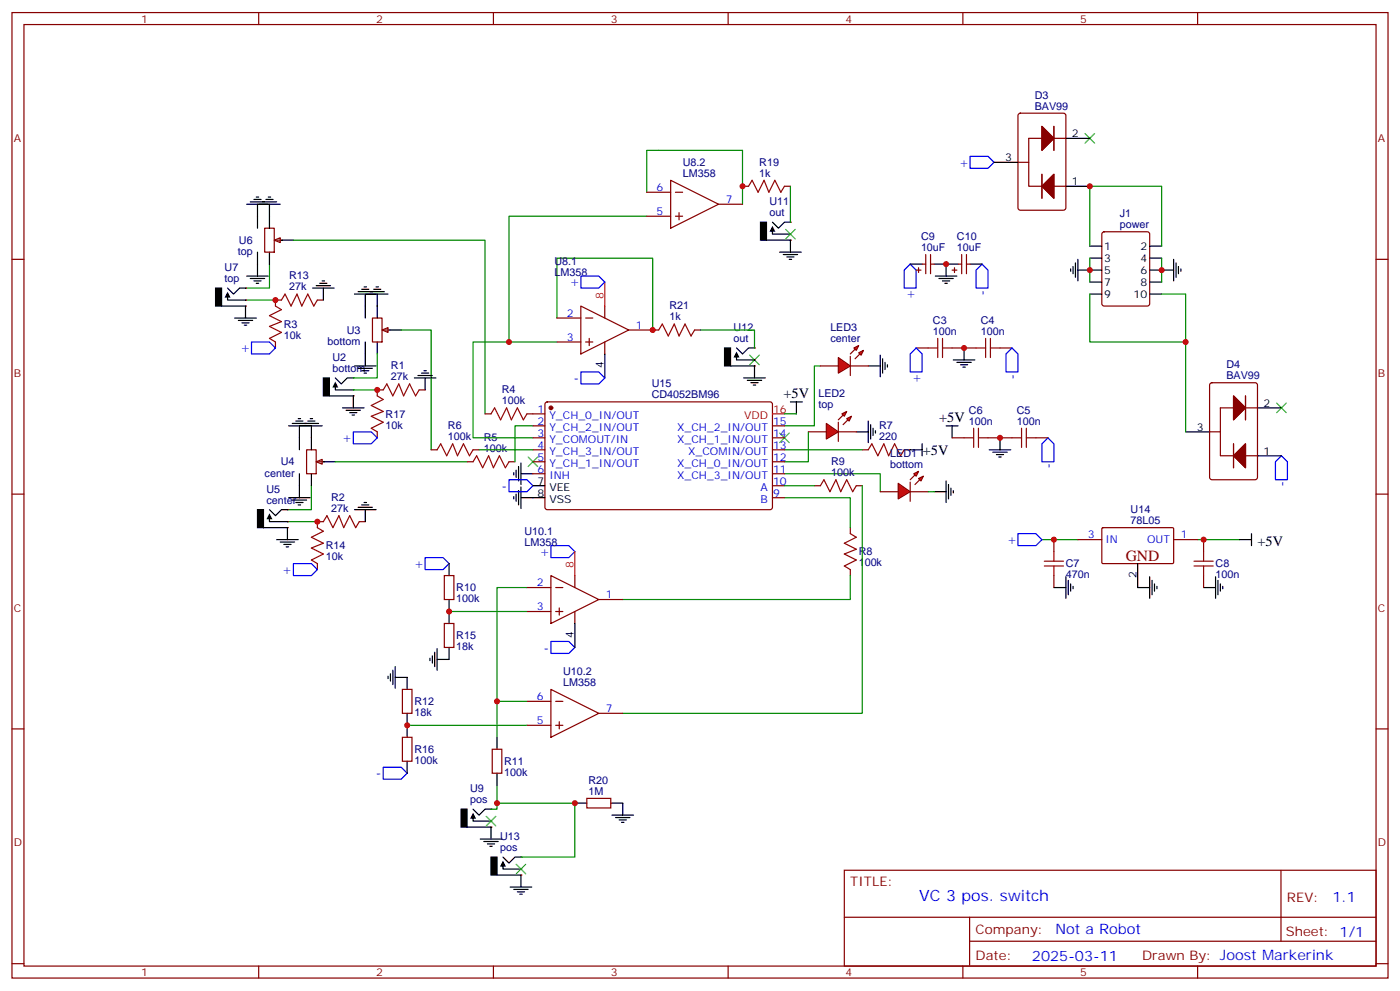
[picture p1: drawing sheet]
<svg xmlns="http://www.w3.org/2000/svg" width="412mm" height="292mm" viewBox="0 0 412 292" stroke-linecap="round" stroke-linejoin="round" font-family="sans-serif">
<g fill="none" stroke="#870000" stroke-width=".35">
<path d="M3.5 3.7h405.4v284.3h-405.4zM7.1 7.2h398.2v277.3h-398.2zM76.2 3.7v3.5M145.3 3.7v3.5M214.5 3.7v3.5M283.6 3.7v3.5M352.8 3.7v3.5M3.5 76.4h3.6M405.3 76.4h3.6M3.5 145.5h3.6M405.3 145.5h3.6M3.5 214.7h3.6"/>
<path d="M405.3 214.7h3.6M248.7 256.3h156.6v28.2h-156.6zM377.3 256.3v20.9M248.7 270.1h156.5M285.6 277.2h119.6M285.6 270.1v14.2M3.5 283.8h3.6M76.2 284.5v3.5M145.3 284.5v3.5M214.5 284.5v3.5M283.6 284.5v3.5M352.8 284.5v3.5"/>
<path d="M405.3 283.8h3.6"/>
</g>
<g fill="#870000">
<circle cx="104.1" cy="116.6" r=".18"/>
<circle cx="104.1" cy="114.8" r=".18"/>
<circle cx="104.1" cy="111.3" r=".18"/>
</g>
<path d="M95.2 111.3h1.8v5.3h-1.8z" fill="#000" stroke="#000" stroke-width=".35"/>
<path d="M107.6 90.1v3.6M97 116.6h7.1M98.8 113.1v1.7h5.3M98.8 111.3l1.7 1.8 1.8-1.8h1.8M107.6 100.7v3.5" fill="none" stroke="#000" stroke-width=".35"/>
<path d="M98.8 112.4l.9 1.7h-1.8z" fill="#000"/>
<path d="M112.5 97.2l1.8-.7v1.4z" fill="#f0f0f0" stroke="#870000" stroke-width=".35"/>
<path d="M109.7 93.7h2.8v7h-2.8zM113.2 97.2h1.8" fill="none" stroke="#870000" stroke-width=".35"/>
<g fill="none" stroke="#000" stroke-width=".35">
<path d="M104.4 86.6h9.9M105.5 85.9h7.7M106.5 85.2h2.2M107.2 84.5h.7M107.6 86.6v3.5M110.1 85.2h2.1M110.8 84.5h.7M111.1 86.6v7.1M114.7 97.2h3.5M104.1 116.6v3.5M104.4 107.8h6.4M105.5 108.5h4.2"/>
<path d="M106.5 109.2h2.2M107.2 109.9h.7M107.6 104.2v3.6M111.1 100.7v3.5M85 125.4h9.9M86.1 124.7h7.7M87.1 124h2.2M87.8 123.3h.7M88.2 125.4v7.1M88.2 139.5v7.1M90.7 124h2.1M91.4 123.3h.7"/>
<path d="M91.7 125.4v3.5M100.9 120.1h6.3M102 120.8h4.2M103 121.5h2.1M103.7 122.2h.7M81.5 158.9h6.3M82.5 159.6h4.3M84.7 155.4v3.5M85 146.6h6.4M86.1 147.3h4.2M87.1 148h2.2M87.8 148.7h.7"/>
<path d="M83.6 160.3h2.1M84.3 161h.7"/>
</g>
<path d="M118.2 97.2h8.8v35.3M104.1 114.8h7M111.1 104.2v7.1h-7M84.7 153.6h8.8M91.7 143.1v7h-7" fill="none" stroke="#008700" stroke-width=".35"/>
<path d="M93.1 136l1.8-.7v1.4z" fill="#f0f0f0" stroke="#870000" stroke-width=".35"/>
<path d="M90.3 132.5h2.8v7h-2.8zM93.8 136h1.8" fill="none" stroke="#870000" stroke-width=".35"/>
<path d="M91.7 128.9v3.6M91.7 139.5v3.6M95.2 136h3.6" fill="none" stroke="#000" stroke-width=".35"/>
<g fill="#870000">
<circle cx="84.7" cy="155.4" r=".18"/>
<circle cx="84.7" cy="153.6" r=".18"/>
<circle cx="84.7" cy="150.1" r=".18"/>
</g>
<path d="M75.8 150.1h1.8v5.3h-1.8z" fill="#000" stroke="#000" stroke-width=".35"/>
<g fill="none" stroke="#000" stroke-width=".35">
<path d="M73.7 59.4h7.8M74.8 58.7h2.1M75.5 58h.7M78.3 58.7h2.1M79 58h.7M72.7 60.1h9.8M75.8 60.1v7.1M75.8 74.3v7M79.4 60.1v3.6M69.1 93.7h6.4M70.2 94.4h4.2M71.3 95.1h2.1"/>
<path d="M72 95.8h.7M72.3 90.1v3.6M72.7 81.3h6.3M73.7 82h4.3M74.8 82.7h2.1M75.5 83.4h.7M77.6 155.4h7.1M79.4 151.9v1.7h5.3M79.4 150.1l1.7 1.8 1.8-1.8h1.8"/>
</g>
<path d="M79.4 151.2l.9 1.7h-1.8z" fill="#000"/>
<path d="M79.4 77.8v7h-7.1M72.3 88.4h8.8M98.8 136h38.8" fill="none" stroke="#008700" stroke-width=".35"/>
<path d="M81.1 90.1l1.8 1.1-3.5 1.8 3.5 1.7-3.5 1.4 3.5 1.8-3.5 1.8 1.7 1" fill="none" stroke="#a10000" stroke-width=".35"/>
<path d="M81.1 88.4v1.7M81.1 100.7v1.8" fill="none" stroke="#870000" stroke-width=".35"/>
<path d="M80.8 70.7l1.7-.7v1.4z" fill="#f0f0f0" stroke="#870000" stroke-width=".35"/>
<path d="M78 67.2h2.8v7.1h-2.8zM81.5 70.7h1.8" fill="none" stroke="#870000" stroke-width=".35"/>
<path d="M79.4 63.7v3.5M79.4 74.3v3.5M82.9 70.7h3.5" fill="none" stroke="#000" stroke-width=".35"/>
<g fill="#870000">
<circle cx="72.3" cy="90.1" r=".18"/>
<circle cx="72.3" cy="88.4" r=".18"/>
<circle cx="72.3" cy="84.8" r=".18"/>
</g>
<path d="M63.5 84.8h1.8v5.3h-1.8z" fill="#000" stroke="#000" stroke-width=".35"/>
<g fill="none" stroke="#000" stroke-width=".35">
<path d="M65.3 90.1h7M67 86.6v1.8h5.3M67 84.8l1.8 1.8 1.8-1.8h1.7M232.8 118.4h3.6M234.6 118.4v3.5M255.8 107.8h3.5M259.3 104.6v6.3M260 105.7v4.2M260.7 106.7v2.1M261.4 107.4v.7M151.3 139.2v.7M152 138.5v2.1"/>
<path d="M152.8 137.4v4.2M153.5 139.5h3.5M153.5 136.3v6.4M252.2 127.2h3.6M255.8 124v6.4M256.5 125.1v4.2M257.2 126.1v2.1M257.9 126.8v.7M268.1 132.5h3.5M271.6 130.7v3.5M151.3 146.2v.7M152 145.5v2.1"/>
<path d="M152.8 144.5v4.2M153.5 143.4v6.4M153.5 146.6h3.5M275.2 144.8h3.5M278.7 141.6v6.4M279.4 142.7v4.2M280.1 143.8v2.1M280.8 144.5v.7M114.3 199.1v.7M115 198.4v2.2M115.7 197.4v4.2M116.4 199.5h3.5"/>
<path d="M116.4 196.3v6.4M132.3 180.1v3.5M132.3 190.7v3.5"/>
</g>
<path d="M67 85.9l.9 1.8h-1.8z" fill="#000"/>
<path d="M86.4 70.7h56.5v51.2M241.7 107.8h-1.8v17.6h-8.8M141.1 132.5h15.9M231.1 139.5h28.2v5.3M231.1 132.5h22.9M238.1 127.2v8.8h-7M231.1 146.6h19.4v8.8M155.2 173h-8.8v33.6h8.8M132.3 180.1h22.9M119.9 213.6h35.3" fill="none" stroke="#008700" stroke-width=".35"/>
<path d="M149.9 141.3h5.3l1.8 1.8-1.8 1.7h-5.3zM125.2 164.2h5.3l1.8 1.8-1.8 1.7h-5.3zM162.3 160.7h5.3l1.7 1.8-1.7 1.7h-5.3zM162.3 188.9h5.3l1.7 1.8-1.7 1.7h-5.3zM112.9 226h5.3l1.7 1.7-1.7 1.8h-5.3z" fill="none" stroke="#00f" stroke-width=".35"/>
<path d="M128.8 132.5l1-1.8 1.8 3.5 1.7-3.5 1.5 3.5 1.7-3.5 1.8 3.5 1-1.7M139.3 136l1.1-1.8 1.8 3.6 1.7-3.6 1.4 3.6 1.8-3.6 1.8 3.6 1-1.8M144.6 121.9l1.1-1.8 1.8 3.5 1.7-3.5 1.4 3.5 1.8-3.5 1.8 3.5 1-1.7M255.8 132.5l1-1.8 1.8 3.5 1.7-3.5 1.5 3.5 1.7-3.5 1.8 3.5 1-1.7M241.7 143.1l1-1.8 1.8 3.5 1.7-3.5 1.4 3.5 1.8-3.5 1.8 3.5 1-1.7M250.5 157.2l1.7 1-3.5 1.8 3.5 1.7-3.5 1.5 3.5 1.7-3.5 1.8 1.8 1" fill="none" stroke="#a10000" stroke-width=".35"/>
<g fill="none" stroke="#870000" stroke-width=".35">
<path d="M127 132.5h1.8M137.6 136h1.7M139.3 132.5h1.8M142.9 121.9h1.7M149.9 136h1.8M155.2 121.9h1.8M254 132.5h1.8M266.3 132.5h1.8M239.9 143.1h1.8M250.5 155.4v1.8M252.2 143.1h1.8M250.5 167.7v1.8"/>
<path d="M130.9 183.6h2.8v7.1h-2.8z"/>
</g>
<g fill="#870000">
<circle cx="144.6" cy="243.6" r=".18"/>
<circle cx="144.6" cy="241.8" r=".18"/>
<circle cx="144.6" cy="238.3" r=".18"/>
</g>
<path d="M135.8 238.3h1.8v5.3h-1.8z" fill="#000" stroke="#000" stroke-width=".35"/>
<path d="M126.6 193.9v.7M127.4 193.1v2.2M128.1 192.1v4.2M128.8 194.2h3.5M128.8 191v6.4M139.3 238.3l1.8 1.8 1.8-1.8h1.7M137.6 243.6h7v3.5M139.3 240.1v1.7h5.3M141.5 247.1h6.3M142.5 247.8h4.3M143.6 248.5h2.1M144.3 249.2h.7" fill="none" stroke="#000" stroke-width=".35"/>
<path d="M139.3 239.4l.9 1.7h-1.7z" fill="#000"/>
<path d="M190.5 56.6v-12.3h28.2v15.8M190.5 63.7h-40.6v37M164 93.7v-17.7h28.3v21.2M164 100.7h-24.7v28.2h17.7M254 143.1v67h-70.6M250.5 169.5v7.1h-67.1M146.4 206.6v10.5M146.4 231.2v7.1h-1.8" fill="none" stroke="#008700" stroke-width=".35"/>
<path d="M220.5 54.9l1-1.8 1.8 3.5 1.8-3.5 1.4 3.5 1.7-3.5 1.8 3.5 1.1-1.7" fill="none" stroke="#a10000" stroke-width=".35"/>
<path d="M218.7 54.9h1.8M231.1 54.9h1.7" fill="none" stroke="#870000" stroke-width=".35"/>
<g fill="#870000">
<circle cx="232.8" cy="70.7" r=".18"/>
<circle cx="232.8" cy="69" r=".18"/>
<circle cx="232.8" cy="65.4" r=".18"/>
</g>
<path d="M224 65.4h1.8v5.3h-1.8z" fill="#000" stroke="#000" stroke-width=".35"/>
<g fill="none" stroke="#000" stroke-width=".35">
<path d="M225.8 70.7h7v3.6M227.5 67.2v1.8h5.3M227.5 65.4l1.8 1.8 1.8-1.8h1.7M229.7 74.3h6.3M230.7 75h4.2M231.8 75.7h2.1M232.5 76.4h.7M278.7 77.8v3.5M315.4 79.2v.7M316.1 78.5v2.1M316.8 77.4v4.3M317.5 79.6h7.1"/>
<path d="M317.5 76.4v6.3M321 72.5h3.6M321 76h3.6M338.7 72.5h3.5M338.7 76h3.5M338.7 79.6h7M345.7 76.4v6.3M346.4 77.4v4.3M347.1 78.5v2.1M347.8 79.2v.7M275.5 81.3h6.4M276.6 82h4.2"/>
<path d="M277.6 82.7h2.2M278.3 83.4h.7M321 83.1h3.6M321 86.6h3.6M338.7 83.1h3.5M338.7 86.6h3.5M280.8 106h6.4M281.9 106.7h4.2M282.9 107.4h2.1M283.6 108.1h.7M284 102.5v3.5M278.7 125.4h3.5"/>
<path d="M280.5 125.4v3.5M291.4 132.5h6.3M292.5 133.2h4.2M293.5 133.9h2.1M294.2 134.6h.7M294.6 128.9v3.6"/>
</g>
<path d="M227.5 66.5l.9 1.8h-1.7z" fill="#000"/>
<path d="M319.6 39.3l2.8 2.9M322.4 39.3l-2.8 2.9M231.4 67.6l2.8 2.8M234.2 67.6l-2.8 2.8M376.1 118.7l2.8 2.8M378.9 118.7l-2.8 2.8" fill="none" stroke="#3c3" stroke-width=".35"/>
<path d="M285.8 46h5.2l1.8 1.8-1.8 1.8h-5.2zM268.1 77.8l1.8 1.8v5.2h-3.6v-5.2zM287.5 79.6l1.8-1.8 1.7 1.8v5.2h-3.5zM268.1 104.2l1.8-1.7 1.7 1.7v5.3h-3.5zM298.1 102.5l1.8 1.7v5.3h-3.6v-5.3zM306.9 130.7l1.8-1.8 1.7 1.8v5.3h-3.5zM377.5 134.2l1.7 1.8v5.3h-3.5v-5.3z" fill="none" stroke="#00f" stroke-width=".35"/>
<path d="M276.2 99.7v5.6M277.6 99.7v5.6M290.3 99.7v5.6M291.7 99.7v5.6M273.4 102.5h2.8M277.6 102.5h2.9M287.5 102.5h2.8M291.7 102.5h2.9M298.1 128.9h2.8M300.9 126.1v5.7M302.3 128.9h2.9M302.3 126.1v5.7" fill="none" stroke="#a10000" stroke-width=".35"/>
<path d="M324.8 68.5l.5-.2h12.7l.6 .4 .1 20.7-.5 .7h-12.9l-.7-.4v-20.7zM269.9 102.5h3.5M280.5 102.5h7M294.6 102.5h3.5M294.6 128.9h3.5M305.2 128.9h3.5" fill="none" stroke="#870000" stroke-width=".35"/>
<path d="M321 72.5v-17.6h21.2v17.6M321 76v7.1M342.2 76v7.1M321 86.6v14.1h28.2v-14.1h-7" fill="none" stroke="#008700" stroke-width=".35"/>
<g fill="#f00" stroke="#870000" stroke-width=".35">
<path d="M246.9 105.3l3.6 2.5-3.6 2.1z"/>
<path d="M250.5 105v5.6z"/>
</g>
<g fill="#870000" stroke="#870000" stroke-width=".35">
<path d="M250.5 104.2l1.4-1.4z"/>
<path d="M251.9 105.7l1.4-1.5z"/>
</g>
<g fill="#f00" stroke="#870000" stroke-width=".35">
<path d="M251.5 102.5l1.4-.7-.7 1.4z"/>
<path d="M252.9 103.9l1.5-.7-.8 1.4z"/>
</g>
<path d="M241.7 107.8h5.2M250.5 107.8h5.3" fill="none" stroke="#870000" stroke-width=".35"/>
<g fill="#f00" stroke="#870000" stroke-width=".35">
<path d="M243.4 124.7l3.5 2.5-3.5 2.1z"/>
<path d="M246.9 124.4v5.6z"/>
</g>
<g fill="#870000" stroke="#870000" stroke-width=".35">
<path d="M246.9 123.6l1.5-1.4z"/>
<path d="M248.4 125.1l1.4-1.5z"/>
</g>
<g fill="#f00" stroke="#870000" stroke-width=".35">
<path d="M248 121.9l1.4-.7-.7 1.4z"/>
<path d="M249.4 123.3l1.4-.7-.7 1.4z"/>
</g>
<path d="M238.1 127.2h5.3M246.9 127.2h5.3" fill="none" stroke="#870000" stroke-width=".35"/>
<g fill="#f00" stroke="#870000" stroke-width=".35">
<path d="M264.6 142.3l3.5 2.5-3.5 2.1z"/>
<path d="M268.1 142v5.6z"/>
</g>
<g fill="#870000" stroke="#870000" stroke-width=".35">
<path d="M268.1 141.3l1.4-1.4z"/>
<path d="M269.5 142.7l1.4-1.4z"/>
</g>
<g fill="#f00" stroke="#870000" stroke-width=".35">
<path d="M269.2 139.5l1.4-.7-.7 1.4z"/>
<path d="M270.6 140.9l1.4-.7-.7 1.4z"/>
</g>
<path d="M259.3 144.8h5.3M268.1 144.8h5.3" fill="none" stroke="#870000" stroke-width=".35"/>
<path d="M220.8 104.6l2.9 2.8M223.7 104.6l-2.9 2.8" fill="none" stroke="#3c3" stroke-width=".35"/>
<path d="M219.1 111.3h6.3M220.1 112h4.3M221.2 112.7h2.1M221.9 113.4h.7M222.2 107.8v3.5" fill="none" stroke="#000" stroke-width=".35"/>
<g fill="#870000">
<circle cx="222.2" cy="107.8" r=".18"/>
<circle cx="222.2" cy="106" r=".18"/>
<circle cx="222.3" cy="102.5" r=".18"/>
</g>
<path d="M213.4 102.5h1.8v5.3h-1.8z" fill="#000" stroke="#000" stroke-width=".35"/>
<path d="M215.2 107.8h7M217 104.2v1.8h5.2M217 102.5l1.7 1.7 1.8-1.7h1.7M153.5 257.7v3.5M150.3 261.2h6.3M151.3 261.9h4.3M152.4 262.6h2.1M153.1 263.3h.7" fill="none" stroke="#000" stroke-width=".35"/>
<path d="M217 103.5l.8 1.8h-1.7z" fill="#000"/>
<g fill="#870000">
<circle cx="153.5" cy="257.7" r=".18"/>
<circle cx="153.5" cy="255.9" r=".18"/>
<circle cx="153.5" cy="252.4" r=".18"/>
</g>
<path d="M144.6 252.4h1.8v5.3h-1.8z" fill="#000" stroke="#000" stroke-width=".35"/>
<g fill="none" stroke="#000" stroke-width=".35">
<path d="M365.1 158.9h3.6M368.7 157.2v3.5M132.3 166v3.5M132.3 176.6v3.5M310.4 173h3.6M314 169.9v6.3M314.7 170.9v4.3M315.4 172v2.1M316.1 172.7v.7M335.1 166v7h3.6M338.7 169.9v6.3M339.4 170.9v4.3"/>
<path d="M340.1 172v2.1M340.8 172.7v.7M354.5 173h3.6M358.1 169.9v6.3M358.8 170.9v4.3M359.5 172v2.1M360.2 172.7v.7M119.9 199.5v3.5M119.9 210.1v7M146.4 217.1v3.6M119.9 224.2v3.5M146.4 227.7v3.5"/>
<path d="M169.3 236.5h3.6M179.9 236.5h3.5v3.6M146.4 257.7h7.1M148.2 254.2v1.7h5.3M148.2 252.4l1.7 1.8 1.8-1.8h1.8M180.3 240.1h6.3M181.3 240.8h4.3M182.4 241.5h2.1M183.1 242.2h.7"/>
</g>
<path d="M148.2 253.5l.8 1.7h-1.7z" fill="#000"/>
<path d="M157 125.4h-5.3v10.6M306.9 158.9h10.6M352.8 158.9h12.3M146.4 236.5h22.9v15.9h-15.8" fill="none" stroke="#008700" stroke-width=".35"/>
<path d="M155.6 134.6l2.8 2.8M158.4 134.6l-2.8 2.8M229.7 127.5l2.8 2.9M232.5 127.5l-2.8 2.9M143.2 240.4l2.8 2.8M146 240.4l-2.8 2.8M152 254.5l2.9 2.9M154.9 254.5l-2.9 2.9" fill="none" stroke="#3c3" stroke-width=".35"/>
<g fill="none" stroke="#870000" stroke-width=".35">
<path d="M280.5 128.9h3.5M291 128.9h3.6M310.4 158.9v3.6M317.5 158.9h7.1M324.6 155.6l.3-.2h20.6l.2 .4v10l-.3 .2-20.7-.1-.1-.3zM345.7 158.9h7.1M354.5 158.9v3.6M130.9 169.5h2.8v7.1h-2.8zM310.4 169.5v3.5M354.5 169.5v3.5M118.5 217.1h2.9v7.1h-2.9zM118.5 203h2.9v7.1h-2.9z"/>
<path d="M145 220.7h2.8v7h-2.8zM172.9 235.1h7v2.8h-7z"/>
</g>
<path d="M299.9 157.2h5.3l1.7 1.7-1.7 1.8h-5.3z" fill="none" stroke="#00f" stroke-width=".35"/>
<path d="M284 128.9h2.8M286.8 126.1v5.7M288.2 128.9h2.8M288.2 126.1v5.7M307.6 166.7h5.7M307.6 165.3h5.7M310.4 162.5v2.8M310.4 166.7v2.8M351.7 166.7h5.7M351.7 165.3h5.7M354.5 162.5v2.8M354.5 166.7v2.8" fill="none" stroke="#a10000" stroke-width=".35"/>
<path d="M300.1 33.5l.5-.2h12.7l.6 .5 .1 27.4-.5 .7h-12.9l-.7-.4v-27.5z" fill="#fff" stroke="#870000" stroke-width=".35"/>
<path d="M292.8 47.8h7.1M314 54.9h7M314 40.7h7" fill="none" stroke="#000" stroke-width=".35"/>
<path d="M306.9 37.2l3.5 3.5-3.5 3.6z" fill="#f0f0f0" stroke="#870000" stroke-width=".35"/>
<path d="M310.4 37.2v7.1" fill="none" stroke="#870000" stroke-width=".35"/>
<path d="M306.9 54.9l3.5-3.6v7.1z" fill="#f0f0f0" stroke="#870000" stroke-width=".35"/>
<path d="M310.4 37.2v7.1M299.9 47.8h3.1M306.9 51.3v7.1M314 40.7h-11v14.2h11" fill="none" stroke="#870000" stroke-width=".35"/>
<g fill="#870000" stroke="#870000" stroke-width=".35">
<path d="M306.9 54.9l3.5-3.6v7.1z"/>
<path d="M306.9 37.2l3.5 3.5-3.5 3.6z"/>
</g>
<path d="M356.5 112.9l.5-.2h12.7l.7 .4v27.5l-.4 .6-13 .1-.6-.5-.1-27.4z" fill="#fff" stroke="#870000" stroke-width=".35"/>
<path d="M349.2 127.2h7.1M370.4 134.2h7.1M370.4 120.1h7.1" fill="none" stroke="#000" stroke-width=".35"/>
<path d="M363.4 116.6l3.5 3.5-3.5 3.5z" fill="#f0f0f0" stroke="#870000" stroke-width=".35"/>
<path d="M366.9 116.6v7" fill="none" stroke="#870000" stroke-width=".35"/>
<path d="M363.4 134.2l3.5-3.5v7.1z" fill="#f0f0f0" stroke="#870000" stroke-width=".35"/>
<g fill="none" stroke="#870000" stroke-width=".35">
<path d="M190.5 56.6h7.1M197.6 53.1l14.1 7-14.1 7.1zM199 56.6h2.1M190.5 63.7h7.1M199 63.7h2.1M200 62.6v2.1M211.7 60.1h7M269.9 79.6h1.4M270.6 78.8v1.5M271.6 77.8h1.1M272.7 75v5.6M274.1 75v5.6"/>
<path d="M274.1 77.8h1.1M280.5 79.6h1.4M281.2 78.8v1.5M282.2 77.8h1.1M283.3 75v5.6M284.7 77.8h1.1M284.7 75v5.6M81.1 88.4h1.8M93.5 88.4h1.7M164 93.7h7.1M171.1 90.1l14.1 7.1-14.1 7zM172.5 93.7h2.1"/>
<path d="M173.6 99.7v2.1M178.2 90.1v3.6M185.2 97.2h8.8M204.6 97.2h1.8M112.9 114.8h-1.8v1.8M123.5 114.8h1.7M160.7 118.6l.5-.2h65.9l.4 .7v30.6l-.7 .4-65.9-.1-.4-.6v-30.3zM164 100.7h7.1M172.5 100.7h2.1M178.2 100.7v3.5M366.9 116.6v7M111.1 127.2v1.7"/>
<path d="M157 121.9h3.5M157 125.4h3.5M157 128.9h3.5M157 132.5h3.5M157 136h3.5M157 139.5h3.5M227.5 125.4h3.6M227.5 128.9h3.6M227.5 132.5h3.6M227.5 136h3.6M227.5 139.5h3.6M356.3 127.2h3.2"/>
<path d="M363.4 130.7v7.1M370.4 120.1h-10.9v14.1h10.9M95.2 153.6h-1.7v1.8M105.8 153.6h1.8M227.5 146.6h3.6M227.5 143.1h3.6M93.5 166v1.7M155.2 173h7.1M162.3 169.5l14.1 7.1-14.1 7zM163.7 173h2.1M164.7 179v2.2M169.3 169.5v3.5"/>
<path d="M176.4 176.6h7M155.2 180.1h7.1M163.7 180.1h2.1M169.3 180.1v3.5M155.2 213.6h7.1M155.2 206.6h7.1M162.3 203l14.1 7.1-14.1 7zM163.7 213.6h2.1M163.7 206.6h2.1M164.7 212.5v2.2M176.4 210.1h7"/>
</g>
<g fill="#870000" stroke="#870000" stroke-width=".35">
<path d="M363.4 134.2l3.5-3.5v7.1z"/>
<path d="M363.4 116.6l3.5 3.5-3.5 3.5z"/>
<circle cx="162.3" cy="120.1" r=".53"/>
</g>
<path d="M232.8 54.9v10.5M206.4 97.2h15.8v5.3M349.2 100.7v26.5M231.1 121.9h3.5M231.1 143.1h8.8M273.4 144.8h1.8" fill="none" stroke="#008700" stroke-width=".35"/>
<g fill="none" stroke="#000" stroke-width=".35">
<path d="M268.1 77.8h3.5M275.2 77.8h7M285.8 77.8h3.5M92.1 84.8h6.3M93.1 84.1h4.3M94.2 83.4h2.1M94.9 82.7h.7M95.2 84.8v3.6M122.1 111.3h6.3M123.1 110.6h4.3M124.2 109.9h2.1M124.9 109.2h.7"/>
<path d="M125.2 111.3v3.5M178.2 104.2v7.1M104.4 150.1h6.4M105.5 149.4h4.2M106.5 148.7h2.2M107.2 148h.7M107.6 150.1v3.5M157 143.1h3.5M157 146.6h3.5M169.3 183.6v7.1"/>
</g>
<path d="M178.2 83.1v7M227.5 121.9h3.6M169.3 162.5v7" fill="none" stroke="#f00" stroke-width=".35"/>
<path d="M171.1 81.3h5.3l1.8 1.8-1.8 1.7h-5.3zM74.1 100.7h5.3l1.7 1.8-1.7 1.7h-5.3zM171.1 109.5h5.3l1.8 1.8-1.8 1.8h-5.3zM104.1 127.2h5.3l1.7 1.7-1.7 1.8h-5.3zM86.4 166h5.3l1.8 1.7-1.8 1.8h-5.3z" fill="none" stroke="#00f" stroke-width=".35"/>
<path d="M82.9 88.4l1.1-1.8 1.7 3.5 1.8-3.5 1.4 3.5 1.8-3.5 1.7 3.5 1.1-1.7M194 97.2l1.1-1.8 1.7 3.6 1.8-3.6 1.4 3.6 1.8-3.6 1.8 3.6 1-1.8M111.1 116.6l1.8 1.1-3.5 1.7 3.5 1.8-3.5 1.4 3.5 1.8-3.5 1.7 1.7 1.1M112.9 114.8l1-1.7 1.8 3.5 1.8-3.5 1.4 3.5 1.7-3.5 1.8 3.5 1.1-1.8M93.5 155.4l1.7 1.1-3.5 1.7 3.5 1.8-3.5 1.4 3.5 1.8-3.5 1.7 1.8 1.1M95.2 153.6l1.1-1.7 1.8 3.5 1.7-3.5 1.4 3.5 1.8-3.5 1.8 3.5 1-1.8" fill="none" stroke="#a10000" stroke-width=".35"/>
<g fill="#c00">
<circle cx="146.4" cy="206.6" r=".88"/>
<circle cx="218.7" cy="54.9" r=".88"/>
<circle cx="284" cy="102.5" r=".88"/>
<circle cx="321" cy="79.6" r=".88"/>
<circle cx="342.2" cy="79.6" r=".88"/>
<circle cx="146.4" cy="236.5" r=".88"/>
<circle cx="132.3" cy="180.1" r=".88"/>
<circle cx="310.4" cy="158.9" r=".88"/>
<circle cx="354.5" cy="158.9" r=".88"/>
<circle cx="169.3" cy="236.5" r=".88"/>
<circle cx="119.9" cy="213.6" r=".88"/>
<circle cx="294.6" cy="128.9" r=".88"/>
<circle cx="349.3" cy="100.7" r=".88"/>
<circle cx="321" cy="54.9" r=".88"/>
<circle cx="278.7" cy="77.8" r=".88"/>
<circle cx="81.1" cy="88.4" r=".88"/>
<circle cx="93.5" cy="153.6" r=".88"/>
<circle cx="111.1" cy="114.8" r=".88"/>
<circle cx="192.3" cy="97.2" r=".88"/>
<circle cx="149.9" cy="100.7" r=".88"/>
</g>
<text font-size="4.6" fill="#800" x="331.6" y="165.3">GND</text>
<text font-size="4.6" fill="#00f" x="270.8" y="265.3">VC 3 pos. switch</text>
<g font-size="4.2">
<text x="230.8" y="117.2">+5V</text>
<text x="276.6" y="124.2">+5V</text>
<text x="271.8" y="133.9">+5V</text>
<text x="370.4" y="160.7">+5V</text>
</g>
<g font-size="4.2" fill="#00f">
<text x="392.5" y="265.6">1.1</text>
<text x="310.9" y="275.1">Not a Robot</text>
<text x="304" y="282.9">2025-03-11</text>
</g>
<g font-size="3.9" fill="#00f">
<text x="282.9" y="49.1">+</text>
<text x="168.2" y="84.3">+</text>
<text x="269.4" y="87.7" transform="rotate(-90 269.4 87.7)">+</text>
<text x="290.5" y="86.8" transform="rotate(-90 290.5 86.8)">-</text>
<text x="71.2" y="103.7">+</text>
<text x="169.1" y="112.6">-</text>
<text x="271.1" y="112.4" transform="rotate(-90 271.1 112.4)">+</text>
<text x="299.3" y="111.5" transform="rotate(-90 299.3 111.5)">-</text>
<text x="101.2" y="130.2">+</text>
<text x="309.9" y="138" transform="rotate(-90 309.9 138)">-</text>
<text x="378.7" y="143.2" transform="rotate(-90 378.7 143.2)">-</text>
<text x="147.9" y="144.3">-</text>
<text x="297" y="160.2">+</text>
<text x="122.4" y="167.2">+</text>
<text x="159.4" y="163.7">+</text>
<text x="83.6" y="169">+</text>
<text x="160.3" y="191.9">-</text>
<text x="110.9" y="229">-</text>
</g>
<g font-size="3.9" fill="#800">
<text x="250.5" y="260.9">TITLE:</text>
<text x="379.1" y="265.6">REV:</text>
<text x="287.4" y="275.1">Company:</text>
<text x="378.7" y="275.7">Sheet: 1/1</text>
<text x="287.4" y="282.8">Date:</text>
<text x="336.4" y="282.8">Drawn By: Joost Markerink</text>
</g>
<g font-size="3.2" fill="#800">
<text x="41.6" y="6.7">1</text>
<text x="110.8" y="6.7">2</text>
<text x="179.9" y="6.7">3</text>
<text x="249.1" y="6.7">4</text>
<text x="318.2" y="6.7">5</text>
<text x="4.1" y="41.8">A</text>
<text x="405.9" y="41.8">A</text>
<text x="4.1" y="110.9">B</text>
<text x="405.9" y="110.9">B</text>
<text x="4.1" y="180.1">C</text>
<text x="405.9" y="180.1">C</text>
<text x="4.1" y="249.2">D</text>
<text x="405.9" y="249.2">D</text>
<text x="41.6" y="287.5">1</text>
<text x="110.8" y="287.5">2</text>
<text x="179.9" y="287.5">3</text>
<text x="249.1" y="287.5">4</text>
<text x="318.2" y="287.5">5</text>
</g>
<g font-size="3.2" fill="#000080">
<text x="304.8" y="29.1">D3</text>
<text x="304.8" y="32.3">BAV99</text>
<text x="201.1" y="52">LM358</text>
<text x="201.1" y="48.8">U8.2</text>
<text x="223.7" y="52">1k</text>
<text x="223.7" y="48.8">R19</text>
<text x="226.7" y="63.7">out</text>
<text x="226.7" y="60.4">U11</text>
<text x="329.9" y="63.9">J1</text>
<text x="70.4" y="71.8">U6</text>
<text x="271.3" y="70.6">C9</text>
<text x="281.9" y="70.6">C10</text>
<text x="329.9" y="67.2">power</text>
<text x="70" y="75.1">top</text>
<text x="271.3" y="73.9">10uF</text>
<text x="281.9" y="73.9">10uF</text>
<text x="66.2" y="83.1">top</text>
<text x="66.2" y="79.8">U7</text>
<text x="85.2" y="82.3">R13</text>
<text x="163.3" y="81.3">LM358</text>
<text x="163.3" y="78.1">U8.1</text>
<text x="85.2" y="85.5">27k</text>
<text x="197.2" y="94.4">1k</text>
<text x="197.2" y="91.1">R21</text>
<text x="274.8" y="95.4">C3</text>
<text x="288.9" y="95.4">C4</text>
<text x="83.6" y="99.7">10k</text>
<text x="83.6" y="96.6">R3</text>
<text x="96.5" y="101.5">bottom</text>
<text x="102.1" y="98.3">U3</text>
<text x="216.1" y="100.7">out</text>
<text x="216.1" y="97.5">U12</text>
<text x="244.6" y="100.7">center</text>
<text x="244.6" y="97.5">LED3</text>
<text x="274.8" y="98.6">100n</text>
<text x="288.9" y="98.6">100n</text>
<text x="97.9" y="106.3">U2</text>
<text x="97.9" y="109.5">bottom</text>
<text x="115.2" y="112">27k</text>
<text x="115.2" y="108.7">R1</text>
<text x="361.3" y="111.7">BAV99</text>
<text x="361.3" y="108.5">D4</text>
<text x="147.8" y="119.1">100k</text>
<text x="147.8" y="115.8">R4</text>
<text x="192" y="117.3">CD4052BM96</text>
<text x="192" y="114">U15</text>
<text x="241.1" y="116.9">LED2</text>
<text x="113.6" y="123">R17</text>
<text x="241.1" y="120.1">top</text>
<text x="285.4" y="125.1">100n</text>
<text x="285.4" y="121.9">C6</text>
<text x="299.5" y="125.1">100n</text>
<text x="299.5" y="121.9">C5</text>
<text x="113.6" y="126.2">10k</text>
<text x="132" y="129.6">100k</text>
<text x="132" y="126.4">R6</text>
<text x="142.5" y="129.9">R5</text>
<text x="259" y="129.6">220</text>
<text x="259" y="126.4">R7</text>
<text x="82.7" y="137.1">U4</text>
<text x="142.5" y="133.2">100k</text>
<text x="244.8" y="137">R9</text>
<text x="262.2" y="137.8">bottom</text>
<text x="262.2" y="134.5">LED1</text>
<text x="78" y="140.3">center</text>
<text x="244.8" y="140.2">100k</text>
<text x="78.5" y="148.3">center</text>
<text x="78.5" y="145.1">U5</text>
<text x="97.5" y="147.5">R2</text>
<text x="97.5" y="150.8">27k</text>
<text x="333" y="154.3">78L05</text>
<text x="333" y="151.1">U14</text>
<text x="96" y="161.8">R14</text>
<text x="154.5" y="160.7">LM358</text>
<text x="154.5" y="157.4">U10.1</text>
<text x="96" y="165">10k</text>
<text x="252.9" y="166.8">100k</text>
<text x="252.9" y="163.5">R8</text>
<text x="314" y="167.1">C7</text>
<text x="358.1" y="167.1">C8</text>
<text x="314" y="170.3">470n</text>
<text x="358.1" y="170.3">100n</text>
<text x="134.4" y="177.4">100k</text>
<text x="134.4" y="174.1">R10</text>
<text x="134.4" y="191.5">18k</text>
<text x="134.4" y="188.2">R15</text>
<text x="165.9" y="202">LM358</text>
<text x="165.9" y="198.7">U10.2</text>
<text x="122.1" y="207.6">R12</text>
<text x="122.1" y="210.9">18k</text>
<text x="122.1" y="221.8">R16</text>
<text x="122.1" y="225">100k</text>
<text x="148.5" y="225.3">R11</text>
<text x="138.5" y="233.3">U9</text>
<text x="148.5" y="228.5">100k</text>
<text x="173.4" y="230.8">R20</text>
<text x="138.5" y="236.5">pos</text>
<text x="173.4" y="234.1">1M</text>
<text x="147.3" y="250.6">pos</text>
<text x="147.3" y="247.4">U13</text>
</g>
<g font-size="3.2">
<text x="315.7" y="40.4">2</text>
<text x="296.1" y="47.4">3</text>
<text x="315.7" y="54.5">1</text>
<text x="325.3" y="73.6">1</text>
<text x="325.3" y="77.1">3</text>
<text x="335.9" y="73.6">2</text>
<text x="335.9" y="77.1">4</text>
<text x="325.3" y="80.6">5</text>
<text x="335.9" y="80.6">6</text>
<text x="325.3" y="84.1">7</text>
<text x="325.3" y="87.7">9</text>
<text x="333.9" y="87.7">10</text>
<text x="335.9" y="84.1">8</text>
<text x="177.8" y="108.4" transform="rotate(-90 177.8 108.4)">4</text>
<text x="372.2" y="119.8">2</text>
<text x="352.5" y="126.8">3</text>
<text x="372.2" y="133.9">1</text>
<text x="158.3" y="142.7">7</text>
<text x="158.3" y="146.2">8</text>
<text x="161.8" y="144.5">VEE</text>
<text x="161.8" y="148">VSS</text>
<text x="334.8" y="170.1" transform="rotate(-90 334.8 170.1)">2</text>
<text x="169" y="187.8" transform="rotate(-90 169 187.8)">4</text>
</g>
<g font-size="3.2" fill="#00f">
<text x="193.4" y="56.3">6</text>
<text x="213.8" y="59.8">7</text>
<text x="193.4" y="63.3">5</text>
<text x="167" y="93.3">2</text>
<text x="167" y="100.4">3</text>
<text x="187.3" y="96.8">1</text>
<text x="158.3" y="121.5">1</text>
<text x="158.3" y="125.1">2</text>
<text x="161.8" y="123.3">Y_CH_0_IN/OUT</text>
<text x="227.7" y="125.1">15</text>
<text x="158.3" y="128.6">3</text>
<text x="161.8" y="126.8">Y_CH_2_IN/OUT</text>
<text x="161.8" y="130.4">Y_COMOUT/IN</text>
<text x="199.5" y="130.4">X_CH_1_IN/OUT</text>
<text x="199.5" y="126.8">X_CH_2_IN/OUT</text>
<text x="227.7" y="128.6">14</text>
<text x="158.3" y="132.1">4</text>
<text x="158.3" y="135.6">5</text>
<text x="161.8" y="133.9">Y_CH_3_IN/OUT</text>
<text x="161.8" y="137.4">Y_CH_1_IN/OUT</text>
<text x="199.5" y="137.4">X_CH_0_IN/OUT</text>
<text x="202.7" y="133.9">X_COMIN/OUT</text>
<text x="227.7" y="135.6">12</text>
<text x="227.7" y="132.1">13</text>
<text x="158.3" y="139.2">6</text>
<text x="161.8" y="140.9">INH</text>
<text x="199.5" y="140.9">X_CH_3_IN/OUT</text>
<text x="227.7" y="142.7">10</text>
<text x="227.7" y="139.2">11</text>
<text x="224.1" y="148">B</text>
<text x="224.1" y="144.5">A</text>
<text x="227.7" y="146.2">9</text>
<text x="320.4" y="158.6">3</text>
<text x="325.6" y="160">IN</text>
<text x="337.9" y="160">OUT</text>
<text x="347.8" y="158.6">1</text>
<text x="158.1" y="172.7">2</text>
<text x="158.1" y="179.7">3</text>
<text x="178.5" y="176.2">1</text>
<text x="158.1" y="206.2">6</text>
<text x="178.5" y="209.7">7</text>
<text x="158.1" y="213.3">5</text>
</g>
<g font-size="3.2" fill="#f00">
<text x="177.8" y="88" transform="rotate(-90 177.8 88)">8</text>
<text x="219.2" y="123.3">VDD</text>
<text x="227.7" y="121.5">16</text>
<text x="169" y="167.4" transform="rotate(-90 169 167.4)">8</text>
</g>
</svg>
